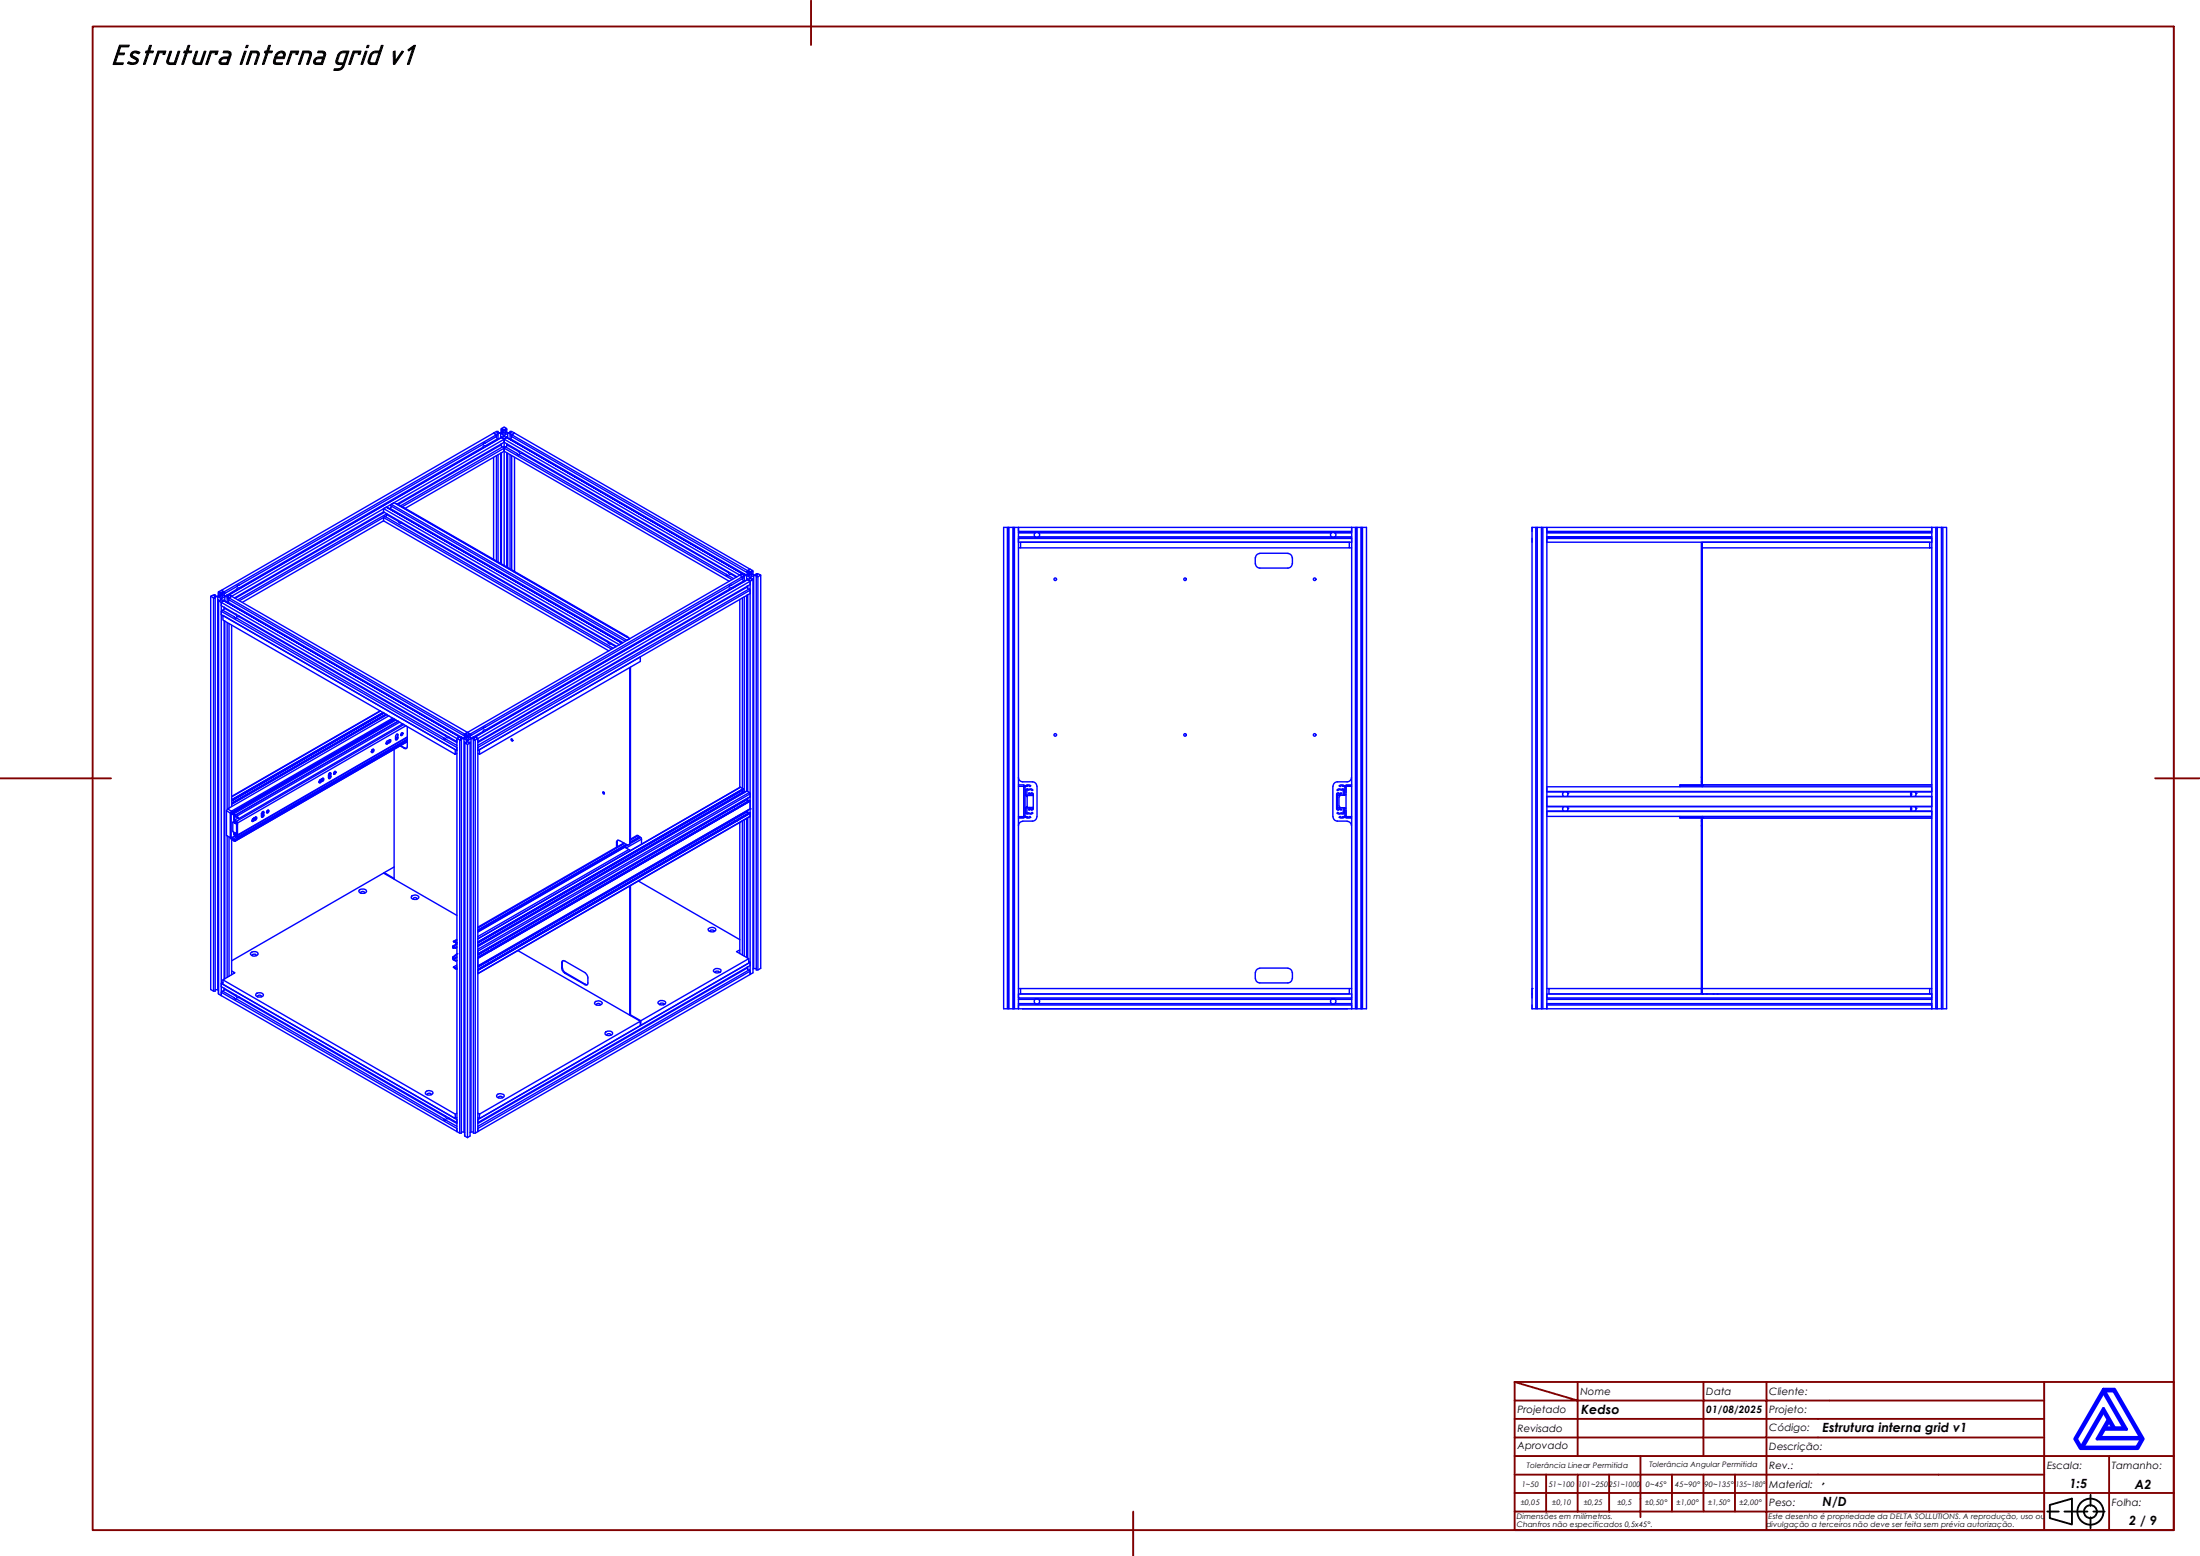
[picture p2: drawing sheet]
<svg xmlns="http://www.w3.org/2000/svg" width="594mm" height="420mm" viewBox="0 0 594 420" stroke-linecap="round" stroke-linejoin="round" font-family="sans-serif">
<!-- layer: Visible (ABNT) -->
<g fill="none" stroke="#00f" stroke-width=".38">
<path d="M136.1 118.6l63.7 36.7 .7-.4M136.8 118.2l63.7 36.7-63.4-36.6-.3-.1-.7 .4v.8l62.9 36.3M137 119.9v.3M137.9 118.5l63 36.4M138.2 117.4l63.7 36.7v1v-.7l-.3 .1 .3-.4 .7-.4-63.7-36.8-.7 .5-.2 .4 63.6 36.7M138.2 118l-.5 .7M103.6 137.3l63.7 36.8 .7-.4M103.6 139.7l61.6 35.6M104.3 136.9l63.7 36.8-63.4-36.6-.3-.2-.7 .4v.9l62.9 36.3M104.5 138.7v.3l3.1 1.8M104.5 139l-.4 .6M105.4 137.3l62.8 36.2"/>
<path d="M105.7 136.2l63.6 36.7 .8-.5-63.7-36.7-.7 .5-.2 .4 63.3 36.5M105.7 136.8l-.5 .7M136.1 121v.8l60.8 35.2M136.7 120.8l.3-.6 3.2 1.8M139.6 122.5l.5 .3-.3-.1zM139.6 122.5l-3.3-1.9-.2 .4 61.6 35.5M140 121.7l.1 .2a.5 .5 0 0 0 .3 .5 .5 .5 0 0 0 .6-.1M140.1 122.8l56.1 32.3M140.8 122.4l56 32.3M59 159.8v1v-.7M59.4 159.9v.7M60.1 159.9v.7"/>
<path d="M107.5 140.5a.57 .57 0 0 0 .3 .6 .57 .57 0 0 0 .7-.1M108.3 141.2l55.9 32.3M196.2 155.1l.5 .3h-.3zM196.6 154.3l.1 .2a.5 .5 0 0 0 .3 .6 .5 .5 0 0 0 .5-.2M196.7 155.4l1.4 .9M197.4 155l1.4 .9M199.8 155.3l.7-.4h.5l-.4 .2 .3 .1h.7l.8-.4v-.5l-.2-.1-.3 .2v-.3l.7-.4 .7 .4v.3l-.3-.2-.2 .1v.5l.7 .4h.8l.2-.1-.3-.2h.5l.7 .4-.7 .4h-.5l.3-.1-.2-.2h-.8l-.7 .5v.4l.2 .1 .3-.1v.2l-.7 .5-.7-.5v-.2l.3 .1 .2-.1v-.4l-.8-.5h-.7l-.3 .2 .4 .1h-.5zM200.5 156.3v.1M200.9 155.4v.3M201 155.2v-.3l.5 .3M201 155.7v1.3M201.6 155.4v1.2"/>
<path d="M201.7 154.5h.2M201.9 154.8l-.3 .4M201.9 156.3v.2M201.9 158.2v.6M202.2 155.2a.41 .41 0 0 1 .4-.1 .41 .41 0 0 1 .3 .3l-.4 .2zM202.2 154.2v.7M202.4 154.3v.5M202.4 155.9v.4M203 154.2v.7M203.3 156.5v106.2l-.7 .4v-106.1M203.3 154.4v.7M203.5 155.4v106.1"/>
<path d="M204.2 154.9v.3M204.3 155.4v.3M204.7 155.7v106.2M205.4 155.3v106.2l-.7 .4h-.5v-106.2M56.9 161v106.2l.8 .4h.4v-106.1M56.9 161l.8-.4h.4l-.3 .2 .2 .2h.8l.8-.5v-.4l-.2-.2-.4 .2v-.3l.8-.4 .7 .4v.3l-.4-.2-.2 .2v.4l.8 .5h.8l.2-.2-.4-.2h.5l.7 .4-.7 .5h-.5l.4-.2-.2-.2h-.8l-.8 .5v.4l.2 .2 .4-.2v.2l-.7 .5-.8-.5v-.2l.4 .2 .2-.2v-.4l-.8-.5h-.8l-.2 .2 .3 .2h-.4zM57.7 161.5v106.1M58 161.1v.3M58.1 160.6v.4M58.8 161.1v106.2M59.4 160.9l.7 .1a.39 .39 0 0 1-.3 .3 .39 .39 0 0 1-.4-.3zM59.6 160.1v.4"/>
<path d="M59.6 161.6v.4M59.8 162.7l63.6 36.7v106.1M59.8 165.1v.9l63.6 36.7M60.3 164.8l.3-.5 3.2 1.8M60.5 162.2l63.6 36.8-63.6-36.8-.7 .5v.9l63.6 36.7v-.9l.7-.4M60.5 160.1v.7M60.6 164v.3M61.3 160.6v.4M61.6 162.6l62.9 36.4M61.8 161.5l63.7 36.7v1v-.7l-.3 .1 .3-.4 .7-.4-63.7-36.8-.9 .8 63.6 36.8M61.8 162v.2M61.8 168.4v49.8"/>
<path d="M61.9 162l-.6 .7M62.5 168.8v49M63.2 166.5l.6 .4-.4-.1zM63.2 166.5l-3.2-1.8-.2 .4 63.6 36.7M63.7 165.8l.1 .2a.5 .5 0 0 0 .2 .5 .5 .5 0 0 0 .6-.2M63.8 166.9l56 32.3M64.5 166.5l55.9 32.3M164.1 173.1l.2 .6 .4 .2 .3-.2M164.9 173.8l1.4 .9M165.6 175l-61.8-35.6-.2 .3v.9l60.8 35.1M199.8 161.8v50.8M200.5 161.4v51.5"/>
<path d="M201 161.1v52.9M201.6 160.8v52.8M201.9 160.6v53.1M119.8 199.2l.5 .4-.3-.1zM120.3 198.5a.55 .55 0 0 0 .2 .6 .55 .55 0 0 0 .7-.1M120.3 199.6l3.1 1.7M121 199.2l2.4 1.3M123.4 199.4l.7-.4h.5l-.3 .2 .2 .1h.8l.7-.4v-.5l-.2-.1-.3 .2v-.3l.7-.4 .7 .4v.3l-.3-.2-.2 .1v.5l.8 .4h.8l.2-.1-.4-.2h.5l.7 .4-.7 .4h-.5l.4-.2-.2-.1h-.8l-.8 .4v.5l.2 .2 .3-.3v.3l-.7 .4-.7-.4v-.3l.3 .3 .2-.2v-.5l-.7-.4h-.8l-.2 .1 .3 .2h-.5zM124.1 199.8v106.2M124.5 199.5l.1 106.5h-.5l-.7-.5M124.6 199l.6 .3M124.6 199v.3"/>
<path d="M125.3 199.5v106.2M125.3 198.5l.2 .2M125.5 198.9l-.3 .4M125.8 199.3l.6-.1 .2 .2a.44 .44 0 0 1-.4 .2 .44 .44 0 0 1-.4-.3zM125.8 198.3v.7M126 198.4v.5M126 199.9v.5M126.6 198.3v.7M126.9 198.5v.7M127.2 199.5v106.2M127.8 199v.3M128 199.5v.3"/>
<path d="M128.3 199.8v106.2M129 199.4v106.1l-.7 .5h-.5v-106.2M125.5 200.3v106.4M126.2 201v106.2M126.9 200.6v106.1l-.7 .5-.7-.5v-.2M200.5 213.4v.2M201.9 215.6v.3M201.9 218.9v.3M61.8 226v37.6M62.5 226.6v36.6M199.8 222.1v35.4M200.5 221.7v36.2"/>
<path d="M201 221.4v36.8M201.6 221v37.6M201.9 221v37.7M58.1 267.3l.9 .1M59 268.1v.3l.8 .4M59.8 267.9v.9M59.8 265.5l63.6 36.8M59.8 268.8l63.6 36.7M60.2 265.3l-.4 .2v.9l63.6 36.7M60.3 267.7l.3-.6 3.2 1.9M60.6 266.9v.2M63.2 269.4l.6 .3h-.4z"/>
<path d="M63.2 269.4l-3.2-1.8-.2 .3 63.6 36.8M63.7 268.6a.56 .56 0 0 0 .2 .7 .56 .56 0 0 0 .7-.1M63.8 269.7l56 32.4M64.5 269.3l55.9 32.4M201.9 261.1v.6M204.2 261.5l-.9 .2M119.8 302.1l.5 .3h-.3zM120.3 301.3a.55 .55 0 0 0 .2 .7 .55 .55 0 0 0 .7-.1M120.3 302.4l3.1 1.7M121 302l2.4 1.4M124.6 305.7l.9 .1M127.8 305.7l-.9 .1"/>
</g>
<circle cx="61.8" cy="161.5" r=".19" fill="#00f"/>
<path d="M60.5 163.9v.6M60.5 167.6v96.8M60.7 161.1v1.2M60.7 167.7v96.6M61.3 161.5v1.2M61.3 168.1v50.4M61.5 161.1v.3M61.3 225.7v38.2M60.5 266.8v.6" fill="none" stroke="#00f" stroke-width=".38"/>
<circle cx="60.5" cy="162.2" r=".19" fill="#00f"/>
<g fill="none" stroke="#00f" stroke-width=".38">
<path d="M133.3 116.9l.7-.4h.5l-.3 .2 .2 .2h.8l.8-.5v-.4l-.3-.2-.3 .2v-.3l.7-.4 .7 .4v.3l-.3-.2-.2 .2v.4l.8 .5h.7l.2-.2-.3-.2h.5l.7 .4-.7 .5h-.5l.3-.2-.2-.2h-.7l-.8 .5v.5l.2 .1 .3-.2v.3l-.7 .4-.7-.4v-.3l.3 .2 .3-.1v-.5l-.8-.5h-.8l-.2 .2 .3 .2h-.5zM134 117.9v.2M134.4 117v.3M134.5 116.5v.4M134.5 117.4v1.3M135.2 117v1.3M135.4 115.7v1.1v-.8M135.7 115.8v.8M135.8 116.8h.7a.33 .33 0 0 1-.4 .4 .33 .33 0 0 1-.3-.4zM136 116v.4M136 117.5v.5M136.5 115.8v.8"/>
<path d="M136.8 116v.8M137.7 116.5v.4M138.2 117.9v.2M133.3 123.5v27.5M134 123v28.5M134.5 122.8v28.9M135.2 122.4v29.7M138.2 123v30.9M138.9 123.5v30.8M59 162v106.4M59.8 162.7v106.1M138.2 199.6v.1"/>
</g>
<circle cx="138.2" cy="117.4" r=".19" fill="#00f"/>
<g fill="none" stroke="#00f" stroke-width=".38">
<path d="M130.4 120l-65.9 38M130.6 119.7h.4l-.6 .3zM131 119.7l3.2-1.9-.2-.4-73.5 42.4 .2 .5 3.3-2M134 118l.3 .5M134 117.4l-.7-.5-73.5 42.5 .7 .4M134.5 118.7l-.2-.2-3.2 1.9M135.3 119.9l.3 .9M135.4 117.9v.3l-73.6 42.4M135.4 119.9v.5M136.8 119.9v.5M137.1 117v1.3M137.7 117.4v1.3"/>
<path d="M137.8 117v.3M103.6 139.7l-39 22.5M103.6 138.2l-40.3 23.3M103.8 138.3l-40.3 23.3M104.2 139.4l-.1 .1M104.5 138.7l-40.3 23.3M105.5 137.1l-.4 .2M107.3 136.1l28.8-16.7v-.8l-.7-.4-.3 .1-73.3 42.3M108.2 136.6l27.7-16 .2 .4v.8l-26.7 15.5M130.4 120.8l.1 .1M130.4 120.8l-65.8 37.9M131.4 120.4l-.7-.1-.3 .5"/>
<path d="M135.3 120.2l-27.7 16M135.4 122.3v30M136.1 121l-27.5 15.8M136.8 122.3v30.8M137.1 122.4v30.8M137.7 122.8v30.8M63.9 159.1l.1 .3M63.9 159.1l-2.5 1.5M64.1 158.2l.4-.2-.5 .3zM65 158.8l-.7-.1-.4 .4M103.6 140.6l-38.2 22.1M136.1 152.7v-34.1l-73.6 42.4-.7-.4"/>
<path d="M196.9 159.1l.1 .3M196.9 159.1l-65.8 38M196.9 158.3l-65.9 38.1M197 158.2l.5-.2-.6 .3zM197.5 158l3.2-1.9-.2-.4-73.6 42.5 .3 .4 3.2-1.9M197.9 158.8l-.7-.1-.3 .4M200.4 156.3l.4 .6M200.5 155.7l-.7-.4-73.6 42.5 .7 .4M201 157l-.2-.1-3.3 1.8M201.7 158.3l.4 .8M201.7 158.5l-72.7 42M201.9 156.5l-73.6 42.5"/>
<path d="M202.6 159.4l-73.6 42.4v.9l73.6-42.4-.2-1.3-73.4 42.3M202.6 157l-73.6 42.4M60.5 160.5l.3 .5M60.5 160.1l.2 .2M60.6 160.2l-.1 .1M61.3 160.6l-.5 .4M126.9 198.9l.3 .4M126.9 198.5l.3 .1M127.1 198.5l-.2 .2M127.8 199l-.5 .3M128.3 199l73.3-42.4 .3-.1 .7 .5v.8l-73.6 42.5v-.9zM130.4 197.5l.1 .2"/>
<path d="M130.4 197.5l-2.5 1.5M130.6 196.4h.4l-.6 .3zM131.4 197.1h-.8l-.2 .4M199 221.4l-.4 .3M132.1 259.9l.7-.2-.3 .4zM132.1 256.7l.7-.3-.2 .4zM132.3 259.1a.68 .68 0 0 1-.9 .5M132.3 255.8a.59 .59 0 0 1-.9 .5M132.7 258.8l-.2 .1M132.7 255.5l-.2 .1M202.2 259.6l.4 .2v.9l-73.6 42.4v-.8l73.6-42.5M201.7 261.2l.4 .8"/>
<path d="M201.7 261.4l-72.7 42M202.6 262.2l-73.6 42.5v.8l73.6-42.4-.2-1.2-73.4 42.2"/>
</g>
<circle cx="198.6" cy="221.7" r=".19" fill="#00f"/>
<g fill="none" stroke="#00f" stroke-width=".38">
<path d="M197.8 217.9l.4 .1M198.2 218l-66.3 38.3M198.4 217.8l-.2 .2M198.5 217.7l-.1 .1M198.6 218.4l.7-.4-.2 .4zM198.7 217.4l-.2 .3M199.1 217.1l-.2 .2M201.8 219.2l-3.3 1.8M201.8 215.9l-3.3 1.8M201.8 215.6v.2M201.8 218.9v.2M202.1 219.6l-.3-.4-3.4 1.9"/>
<path d="M202.1 216.3l-.3-.4-3.4 1.9M202.4 219.4h.1M202.5 219.6l-3.3 1.8M202.5 219.4v.1M202.5 219.4l-3.3 1.9M202.5 219.4l-3.2 1.9M202.6 219.6l-73.6 42.4M202.6 219.6l-3.5 1.9M202.6 216.3l-73.6 42.5M197.8 221.1l.4 .2M198.2 221.3l-66.3 38.2M198.4 221.1l-.2 .2"/>
<path d="M198.5 221l-.1 .1M198.6 221.7h.3M198.7 220.6l-.2 .4M198.9 221.7l-66.2 38.2M199.1 221.5l-.2 .2M199.1 220.4l-.2 .1M199.2 221.4l-.1 .1M199.2 221.3l-.2 .1M199.2 221.3h.1M199.3 221.3l-.1 .1M131.6 259.6l-2.6 1.6 2.7-1.6M131.6 256.4l-2.6 1.5 2.7-1.5"/>
<path d="M132.4 256.8l-3.4 1.9M132.1 260l-3.1 1.8M132.2 260l-3.2 1.9M132.3 260.1l-3.3 1.8M132.3 260l-3.3 2 3.4-1.9"/>
</g>
<circle cx="202.6" cy="216.3" r=".19" fill="#00f"/>
<path d="M198.9 218.4l-66.2 38.2M199.1 218.2l3.5-1.9zM202.5 216.3l-3.3 1.8M132.2 256.8l-3.2 1.8M132.3 256.8l-3.3 1.8M132.3 256.8l-3.3 1.9" fill="none" stroke="#00f" stroke-width=".38"/>
<circle cx="202.5" cy="216.2" r=".19" fill="#00f"/>
<path d="M199.2 218l3.3-1.8-3.2 1.8M200.7 213l-71.7 41.4M202.4 216.1h.1M129 253.5l71-40.9 .7 .4-71.7 41.4M132.1 256.7l-3.1 1.9" fill="none" stroke="#00f" stroke-width=".38"/>
<circle cx="200.7" cy="213" r=".19" fill="#00f"/>
<g fill="none" stroke="#00f" stroke-width=".38">
<path d="M198.1 218l-66.1 38.1M198.6 218.4l-65.9 38M198.6 218.4l-65.8 38M198.8 218.4l-66 38.1M198.8 218.4l-66.1 38.2M200.4 213.5l.3 .3-71.7 41.4M200.7 213l-71.7 41.4M200.7 213.1l-71.7 41.4M200.7 213.8l-71.7 41.5M200.7 213.1h.1M200.7 213.1l-71.7 41.5M200.7 213.2v.1"/>
<path d="M200.7 213.9l.2 .1M202.4 214l.2 .4M202.6 216.3v2.1l-73.6 42.4v-2M202.6 215.1v.1M129 255.6l72.7-42 .7 .4-73.4 42.3M129 256.8l73.6-42.4v.7l-73.6 42.5z"/>
</g>
<circle cx="202.6" cy="218.4" r=".19" fill="#00f"/>
<g fill="none" stroke="#00f" stroke-width=".38">
<path d="M106.9 136l.5 .1M107.3 136.2l.1-.1 62 35.8-.2 .1zM169.4 171.9l.5 .5M102.7 191.9l-40.2 23.2M102.7 192l-40.2 23.2M103.5 192.4l-41 23.6M103.5 192.4l-41 23.7M103.6 192.4l-41.1 23.9 41.2-23.8M104.2 192.8l-41.7 24M104.3 192.9l-41.8 24.1M104.5 193l-42 24.1M105 193.3l-43.5 25.1"/>
<path d="M106 193.9l-43.5 25.2M106.4 194.1l-44 25.4 .3 .2 44-25.4M110 196.2v5.6l-.3 .4-.5-.2M138 199.6l.4 .1v.4l-.4-.2zM138.2 199.6l.2 .4M170.1 180.3v47.3M170.2 180.1v47.4M61.2 218.9l.3-.5 1 .7M61.2 218.9v6.7l1 .6v-6.6M61.2 218.9l1 .7 .3-.5M106.4 202.4v35M108 201.4l1.2 .6"/>
<path d="M108.2 201.3l1.1 .7M109.3 202h.5M109.3 202h-.1M162.9 213.8l.3 .5M198.6 218.4l-65.9 38M198.9 217.3l-66.2 38.2M200 212.6l-71 40.9M200.7 213.3l-71.7 41.3M201.7 213.6l-72.7 41.9M202.4 219.4l-3.3 1.9M202.4 216.1l-3.3 1.9M202.6 219.6v.8l-73.6 42.5v-.9"/>
<path d="M202.6 215.2l-3.5 1.9M202.6 218.4l-3.5 2M62.4 226.5l.3 .2M166.5 227.5l.1-.4 .4-.2 2.6 1.3 .4-.3 .1-.3M166.5 227.5v1.3M166.7 227.4l-.2 .1M166.7 227.4v1.2M166.8 226.9l-.1 .5M169.8 229.4l-40.8 23.5M170.1 229.8v-.3l-1.4-.7-39.7 22.9M170.1 239.2v34.9M170.2 227.5l-.4 .6"/>
<path d="M170.2 227.5l-.1 .1M170.2 239.2v35M198.1 221.3l-66.1 38.1M198.6 221.6l-65.9 38.1M198.8 221.7l-66 38.1M198.8 221.7l-66.1 38.2M198.9 220.5l-66.2 38.3M202.6 220.4l-73.6 42.5M132.1 256.7l-3.1 1.8M132.5 255.6l-3.5 2M132.5 258.9l-3.5 2M132.7 259.7l65.9-38-65.8 38"/>
<path d="M151.8 259.9l-.1 .1M151.8 259.9v1.3M152 259.4l-.2 .5M132.1 260l-3.1 1.8M151.7 261.3l.1 .7 .7 .8M151.7 260l.1-.5h.7l5.6 3.2 .6 1.1v1.8l-.3 .4-.5-.1M151.7 260v1.3M151.8 261.2l.3 1 .6 .5M151.8 261.2l-.1 .1M152.5 262.8l5.4 3.1M152.7 262.7l-.2 .1M152.7 262.7l5.4 3.1"/>
<path d="M158.1 265.8l.5 .1M158.1 265.8l-.2 .1"/>
<circle cx="163" cy="214" r=".27"/>
</g>
<circle cx="62.7" cy="226.7" r=".19" fill="#00f"/>
<g fill="none" stroke="#00f" stroke-width=".38">
<path d="M106.4 194l-44.1 25.5M106.7 194.3l-44 25.3 .8 .5M106.9 194.4l-43.8 25.4M107.5 194.7l-44.1 25.6M107.6 194.7l-44.2 25.6M110 199.9l-46.6 27 .1 .2M62.4 219.5l-.2 .1v6.6l.2 .3M62.4 219.8h.1M62.5 219.8l-.1 6.5 1-.6M62.5 219.8l.4 .1M62.9 219.9h.2l.3 .4M110 200.3l-46.5 26.8"/>
<path d="M62.4 226.3l.1 .1M62.7 226.7l.8 .4M62.9 226.6l.2 .3M63.1 226.9h.3M63.5 225.7l-1 .7 .4 .2M63.5 222v.2M63.6 222l-.2 .1M63.9 226l-1 .6M64.3 226.2l-1.2 .7M169.5 228.2l-40.5 23.4M170.2 227.4l2.5-1.4zM172.7 226l.3 .2-2.9 1.6"/>
<path d="M123.3 254.6l.1-.1zM123.3 254.6l.1 .1M129 251.2l40.2-23.1-40.2 23.1M123.3 261.6l.1 .1"/>
</g>
<circle cx="123.2" cy="261.7" r=".19" fill="#00f"/>
<g fill="none" stroke="#00f" stroke-width=".38">
<path d="M107.3 199l-.5 .2M107.9 195l-44.1 25.5M108.6 198.2l-.4 .3M108.8 195.4l-44.3 25.6-1.1-.7M110 199.6l-45.6 26.2 .1 .3M110 199.8l-45.5 26.3M71.1 219.5l-.5 .3M71.1 219.9l-.5 .2M71.1 219.7l-.5 .2M72.1 218.9l.2 .2M72.3 219.1l-.4 .3M72.5 218.9l-.5 .3"/>
<path d="M86.4 210.6l.8-.4-.8 .5M87.2 210.5l-1.1 .7M87.2 210.4l-1 .6M88.9 208.8l-.1 .3M89.2 208.7l-.5 .8M89.2 209.4l-.5 .3M90.5 208.7l-.4 .2M100.5 202.5l.3-.1-.3 .1M100.8 202.7l-.5 .3M100.8 202.5l-.5 .4M105.3 200.1l-1.1 .7M63.1 224.7l.2 1 .9 .5 .3-.1"/>
<path d="M63.2 220.1l-.1 1.3 .5 .8M63.4 225.4v.1M63.4 220.3v1.2M63.4 220.3v.1M63.4 224.8v.2M63.4 225.1v.3M63.4 221.4v.1M63.5 220.2l.7 .4 .3 .4M63.6 225.3l-.2 .1M63.6 225.3l-.2 .2 .3 .1M63.7 225.6l.1 .1M63.8 222v.2"/>
<path d="M63.8 225.7l.6 .1M63.8 225.5l-.1 .1M63.9 222l-.1 .3M64 225.7h-.2M68.3 221.1l.8-.5-.8 .5M69.1 221l-1.1 .7M69.2 220.8l-1.1 .7M168.5 227.6l-39.5 22.8M168.7 227.8l-39.7 22.8M169.2 228l-40.2 23.2M170.2 226.6l1.9-1.1 .6 .5-2.5 1.4M172.3 225.7l-2.1 1.2"/>
<path d="M173 226.2l.2 .4M173.2 226.6l-4.1 2.4M173.2 226.6v1.3M122.4 254.2h.3l.5 .4M122.4 254.2l.2 .2M122.6 254.4l.8 .5M122.6 254.4h.1M123.4 254.4l-.1 .2M123.4 253.9l-.5 .3M123.4 253.7l-.9 .5M122.6 261l.3 .4 .2-.1M122.6 261l-.2 .2 .8 .5"/>
<path d="M123.1 261.3l.3 .2M123.4 260.6l-.8 .4M123.4 261l-.5 .3M123.4 261.2l-.3 .1"/>
</g>
<circle cx="63.2" cy="220.1" r=".19" fill="#00f"/>
<g fill="none" stroke="#00f" stroke-width=".38">
<path d="M105.3 199.7l-.3 .7M107.3 198.2v.2M107.3 199.1l-.4 .6M107.3 199.1l-.5 .3M107.3 198.4v.7M107.3 199.1l.1 .1M107.3 198.4h.1M107.4 198.4l-.3-.2-.3 .6 .1 1 .5-.2v-.4M107.4 198.4v.8M108.3 198l.3-.2a.37 .37 0 0 1 .1 .6 .37 .37 0 0 1-.5 .1zM108.6 197.8l-.1 .6-.3 .1M109.1 195.6l-45.3 26.2"/>
<path d="M109.7 195.9l-45.6 26.3v3.3l45.9-26.5M110 199.8l-45.5 26.3M110 199.1l-45.9 26.6M71.1 219.1v.1M71.1 219.4l-.5 .4M71.1 219.2v.8M71.1 219.2l.1 .2M71.2 219.4v-.3l-.5 .3v1.2l.2 .1 .3-.6M71.2 219.4v.7M72.3 218.8l.1-.1a.4 .4 0 0 1 .1 .6 .4 .4 0 0 1-.5 .1v-.3zM72.4 218.7l-.1 .6-.3 .1M86.2 211.2l.2 .2"/>
<path d="M86.9 210.9l-.7 .4M86.9 210.9h.2M87.1 210.9l.3-.4v-.3l-1.1 .5-.2 .5 .3 .2M87.1 210.9l-.7 .5M87.2 210.2l-.3 .7M89.2 208.6v.2M89.2 209.6l-.4 .6M89.2 209.5l-.5 .3M89.2 208.8v.8M89.2 208.8l.1 .1M89.2 209.6l.1 .1M89.3 208.9l-.1-.3-.4 .5v1.2l.4-.1 .1-.5"/>
<path d="M89.3 208.9v.8M90.2 208.4l.3-.1a.37 .37 0 0 1 .1 .5 .37 .37 0 0 1-.5 .2zM90.5 208.3l-.1 .5-.3 .2M100.5 202.5l.3-.1v.2l-.5 .5 .3-.2M100.6 202.4h.2a.44 .44 0 0 1 .1 .5 .44 .44 0 0 1-.6 .2l.1-.5zM104.4 200.8l.1 .1M105 200.4l-.7 .4M105 200.4l.2 .1M105.2 200.5l.3-.4v-.4l-1.1 .6-.2 .4 .3 .2M105.2 200.5l-.7 .4M63 222l-.1 2.5 1 .6v-2.6M63.1 222h-.2"/>
<path d="M63.3 225l.1 .2M63.4 225l.5 .4M63.4 225v.2M63.4 225.2l.6 .5 .1-.2M63.4 221.5l-.1 .2 .7 .4v.3M63.4 221.7h.1M63.5 224.9l-.1 .1M63.8 221.8l.3 .4M63.9 225.1h.2M64 225.3l-.1 .1M64 222.4l-1-.4 .9 .5M64 222.4l.1 .1h-.2"/>
<path d="M64 225.2v.1M64.3 220.9l-.9 .5v.3l.4 .1M68.1 221.7l.2 .1M68.8 221.3l-.7 .4M68.8 221.3l.2 .1M69 221.4l.3-.4v-.4l-1.1 .5-.2 .5 .1 .2h.2M69 221.4l-.7 .4M69.2 220.6l-.1 .5-.3 .2M71.1 220l-.4 .6M71.1 220l-.5 .3M71.1 220l.1 .1M122.2 255.8l.1 .1"/>
<path d="M122.2 255.8l.2-.4 .5 .4M122.2 258.6a.87 .87 0 0 0 1 .9M122.2 258.6l.2 .1M122.4 255.7v.2l-.2-.1M122.4 255.9h.4M122.4 258.9l.1 .2M122.5 255.6l.5 .4M122.5 255.6l-.1 .1M122.5 259.1l.8 .3M122.9 255.8l.1 .2M123 259.3l-.1 .1M123.2 255.8h-.3"/>
<path d="M123.2 255.8l.2 .1M123.3 259.4l-.1 .1 .2-.1M123.3 255.9l-.3 .1M123.4 257.5l-1.2 1.1M123.4 257.8l-1 .9M123.4 258.4l-1 .5v-.2M123.4 258.6l-.9 .5M123.4 259.3l-.1 .1M123.4 255l-.8 .5M123.4 255.6l-.2 .2"/>
</g>
<circle cx="123.4" cy="257.5" r=".19" fill="#00f"/>
<g fill="none" stroke="#00f" stroke-width=".38">
<path d="M272 142.4v130M272.4 142.4v130M272.4 142.4h2.6v130M273.6 142.4v130M273.9 142.4v130M275 145h90M275 143.8h90M275 143.9h4.5M275 145.4h90M275 146.4h90M279.5 143.9l.4-.2 .5 .2M279.5 143.8l-.2 .6 .2 .6"/>
<path d="M279.6 145h.8M279.7 145.1h.5M279.7 143.7h.5M280.4 143.9h79.1M280.5 143.8l.2 .6-.2 .6M339 150.6v1.7M339 152.2a1.17 1.17 0 0 0 1.2 1.2h7.6M340.2 149.4h7.6M340.2 149.5a1.17 1.17 0 0 0-1.2 1.1M347.8 149.5a1.17 1.17 0 0 1 1.1 1.1M348.9 152.2a1.17 1.17 0 0 1-1.1 1.2M349 150.6v1.7"/>
<path d="M359.5 143.9l.4-.2 .5 .2h4.6M359.6 143.8l-.3 .6 .3 .6M359.6 145h.8M359.7 145.1h.5M359.7 143.7h.5M360.5 143.8l.2 .6-.2 .6M365 142.4h-90v1.1h90M365 142.4h1.4v130v-130h2.6v130h-1.5M365 142.4v130M366 142.4v130M367.5 142.4v130M367.6 142.4v130"/>
<path d="M367.9 142.4v130M123.4 203.4l-.5 .3-62.7-36.3v-1.2l62.7 36.2v1.3M129 203.4l.5 .3v-1.3l43.4-25v1.2l-43.4 25.1M275 211.9h1.5v.4h-1.5M275 209.9a1.17 1.17 0 0 0 1.2 1.2h2.6a1.18 1.18 0 0 1 1.2 1.2M276.5 212.3v8.2M277.2 212.1h-.4M280 212.3v8.2M359.9 212.3v8.2M361.1 211.1h2.7M361.2 211.1a1.17 1.17 0 0 0-1.2 1.2M363.5 212.3v8.2"/>
<path d="M364.9 209.9a1.17 1.17 0 0 1-1.1 1.2M365 211.9h-1.5v.4h1.5M103.8 235.6l2.6 1.6M106.4 234.1l-2.6 1.5v.2M172.4 237.9l27.4 15.8M275 220.5h1.5v.4h-1.5M276.2 221.8a1.17 1.17 0 0 0-1.2 1.2M276.8 220.7l.4 .1M280 220.5a1.17 1.17 0 0 1-1.2 1.2h-2.6M360 220.5a1.17 1.17 0 0 0 1.2 1.2M361.1 221.7h2.7M363.8 221.8a1.17 1.17 0 0 1 1.1 1.2"/>
<path d="M365 220.5h-1.5v.4h1.5M67.8 257.3a1.22 1.22 0 0 1 1.9 .3 1.14 1.14 0 0 1-1.1 .6 1.14 1.14 0 0 1-1-.8zM68.1 258a.53 .53 0 0 1 .5-.3 .53 .53 0 0 1 .6 .3M97 240.3a1.28 1.28 0 0 1 2 .4 1.19 1.19 0 0 1-2.1-.2zM97.4 241.2a.51 .51 0 0 1 .5-.5 .51 .51 0 0 1 .5 .5M111.3 241.9a1.23 1.23 0 0 1 1.8 .5 1.22 1.22 0 0 1-2-.1zM111.6 242.8a.51 .51 0 0 1 .5-.5 .51 .51 0 0 1 .5 .5M122.3 255.9l.1 .1M122.4 258.4h.2M123.3 254.9l-1 .5M123.4 247.2l-19.8-11.4-41.1 23.6M139.9 256.7l33 19.1"/>
<path d="M191.3 250.8a1.19 1.19 0 0 1 2 .4 1.26 1.26 0 0 1-2.1-.3zM191.8 251.6a.53 .53 0 0 1 .4-.6 .53 .53 0 0 1 .6 .3v.3M199.8 256.5l-.9 .5 3.3 1.9v1.2l-29.2 16.8M202.2 258.9l-29.2 16.7M62.5 262.2l.9 .5-3.2 1.9M69.2 268.3a1.28 1.28 0 0 1 1.9 .4 1.29 1.29 0 0 1-2.1-.1zM69.6 269.2a.48 .48 0 0 1 .5-.5 .48 .48 0 0 1 .4 .5M160.7 270.6a1.28 1.28 0 0 1 1.9 .3 1.29 1.29 0 0 1-2.1 0zM161 271.4a.51 .51 0 0 1 .5-.5 .51 .51 0 0 1 .6 .5M163.6 278.6a1.16 1.16 0 0 1 1.8 .5 1.18 1.18 0 0 1-2 0zM163.9 279.6a.51 .51 0 0 1 .5-.5 .51 .51 0 0 1 .5 .5M170.2 274l2.8 1.6"/>
<path d="M173 275.6v1.3l-.1-.1M177.9 270.4a1.33 1.33 0 0 1 1.9 .3 1.16 1.16 0 0 1-1.1 .7 1.16 1.16 0 0 1-1-.7zM178.2 271.3a.57 .57 0 0 1 .5-.4 .57 .57 0 0 1 .6 .3l-.1 .1M192.8 261.8a1.24 1.24 0 0 1 1.9 .3 1.11 1.11 0 0 1-1 .6 1.11 1.11 0 0 1-1-.7zM193.2 262.6a.52 .52 0 0 1 .5-.4 .52 .52 0 0 1 .5 .4M272.4 272.4v-130h-1.4v130h2.6M273.6 272.4h1.4M275 269.8h90M275 271h4.5M275 269.9h4.5M275 271.1h90M275 271.4h90"/>
<path d="M275 272.4h90M276.2 272.4h.1M279.5 271h.9M279.5 269.9h.9M279.5 269.8l-.2 .6 .2 .6M279.7 271.1h.5M279.7 269.7h.5M280.4 271h79.1M280.4 269.9h79.1M280.5 269.8l.2 .6-.2 .6M339 262.6v1.6M339 264.2a1.17 1.17 0 0 0 1.2 1.2h7.6"/>
<path d="M340.2 261.4h7.6M340.2 261.5a1.17 1.17 0 0 0-1.2 1.1M347.8 261.5a1.17 1.17 0 0 1 1.1 1.1M348.9 264.2a1.17 1.17 0 0 1-1.1 1.2M349 262.6v1.6M359.5 271h5.5M359.5 269.9h5.5M359.6 269.8l-.3 .6 .3 .6M359.7 271.1h.5M359.7 269.7h.5M360.5 269.8l.2 .6-.2 .6M363.8 272.4h.1"/>
<path d="M365 268.4h-90v1.1h90M365 272.4h2.5M115 294.8a1.2 1.2 0 0 1 1.9 .4 1.22 1.22 0 0 1-2-.1zM115.4 295.6a.51 .51 0 0 1 .5-.4 .51 .51 0 0 1 .5 .4M134.2 295.6a1.32 1.32 0 0 1 1.9 .2 1.13 1.13 0 0 1-.9 .7 1.13 1.13 0 0 1-1.1-.5zM134.6 296.5a.51 .51 0 0 1 .5-.5 .51 .51 0 0 1 .5 .5M123.4 300.6l-.5 .2v1.2l-62.7-36.2v-1.2l62.7 36.2M123.4 301.8l-.5 .2M129 301.8l.5 .2M129 300.6l.5 .2M129.5 300.8l43.4-25v1.2l-43.4 25z"/>
<circle cx="285" cy="156.4" r=".35"/>
<circle cx="320" cy="156.4" r=".35"/>
<circle cx="355" cy="156.4" r=".35"/>
<circle cx="285" cy="198.4" r=".35"/>
<circle cx="320" cy="198.4" r=".35"/>
<circle cx="355" cy="198.4" r=".35"/>
</g>
<g fill="#00f">
<circle cx="277.2" cy="220.8" r=".19"/>
<circle cx="277.2" cy="212.1" r=".19"/>
</g>
<path d="M276.8 212.1l-.3 .3v8l.3 .3M276.8 214.7h.2M276.8 218.1h.2M277.2 212.1l.7-.2 .4 .3-.2 .2-.2-.2-1.1 .2v8.1l.8 .1 .5-.1 .2 .2-.4 .2-.7-.1M277.4 214.7l.6 .1M278.1 218l-.7 .1M362.8 212.1h.4M363.2 220.7l-.5 .1" fill="none" stroke="#00f" stroke-width=".38"/>
<circle cx="362.7" cy="220.8" r=".19" fill="#00f"/>
<path d="M277.4 217.8l-.4 .2v1.5a.68 .68 0 0 0 1 .3h.6l.3-.2-.2-.2-.3 .2h-1.1v-1.5l.3-.1M277.6 214.8l-.3-.1v-1.4h1.6a1.06 1.06 0 0 0-1.3-.2l-.6 .1v1.7l.4 .2M361.6 217.5l.3 .6h1.3v2.4l-.7 .1-.6-.1-.3 .2 .4 .2 .7-.1M362.6 213l.4 .2v1.5M362.6 218.1v1.5h-1l-.3-.2-.2 .2 .3 .2h.7a.55 .55 0 0 0 .9-.3v-1.4M362.8 212.1l-.8-.2-.4 .3 .3 .2 .2-.2 1.1 .2v2.3l-1.3 .1-.3 .3v2.4M363.2 212.1l.3 .2v1.7M363.2 214.6h.3M363.2 218.2h.3M363.5 218.8v1.7l-.3 .2" fill="none" stroke="#00f" stroke-width=".38"/>
<circle cx="362.6" cy="218.1" r=".19" fill="#00f"/>
<g fill="none" stroke="#00f" stroke-width=".38">
<path d="M275 147.9h.6v-1.5h88.8v1.5h-88.8M364.4 147.9h.6M277.4 215.1v2.7M277.4 217.8l.2 .2M277.6 214.8h1.4M277.6 218h1.4M277.6 214.8l-.2 .2M278.6 214.1l.3 .1 .1 .3M278.6 214.1h-.7l-.2 .3h1.1v.4M279 214.4v4.1l-.3 .2h-.8l-.2-.2 .4-.1 .7 .1v-.5M361.2 218h.7M361.2 214.8h.7"/>
<path d="M361.4 214.1h.7l.2 .2-.4 .2-.7-.1v4.1l.7-.1 .4 .1-.2 .2h-.9l-.3-.3v-4M361.4 214.1l-.3 .1-.2 .3M362.6 213l-.3 .1a1.02 1.02 0 0 0-1.2 .2h1.5v1.4M275 266.9h.6M364.4 266.9h-88.8v1.5h88.8v-1.5h.6"/>
</g>
<circle cx="521.7" cy="268.4" r=".19" fill="#00f"/>
<path d="M413.7 142.4v1.1M413.7 145.4v1M413.7 268.4v1.1M413.7 271.4v1" fill="none" stroke="#00f" stroke-width=".38"/>
<g fill="#00f">
<circle cx="460.8" cy="268.4" r=".19"/>
<circle cx="459.7" cy="268.4" r=".19"/>
<circle cx="463.7" cy="268.4" r=".19"/>
<circle cx="462.6" cy="268.4" r=".19"/>
</g>
<g fill="none" stroke="#00f" stroke-width=".38">
<path d="M413.7 142.4h4v130h-4zM414.7 142.4v130M415 142.4v130M415.1 142.4v130M416.2 142.4v130M416.3 142.4v130M416.6 142.4v130M417.7 145h104h-104M417.7 143.8h104M417.7 143.9h104M521.7 142.4h4v130h-4M521.7 142.4h-104v1.1h104"/>
<path d="M521.7 142.4v130M521.7 145.4h-104v1h104M522.7 142.4v130M523 142.4v130M523.1 142.4v130M524.3 142.4v130M524.6 142.4v130M417.7 269.8h104M417.7 269.9h104M417.7 271h104M417.7 271.1h104M417.7 272.4h104"/>
<path d="M521.7 268.4h-104v1.1h104M521.7 271.4h-104v1"/>
</g>
<circle cx="517.4" cy="218.2" r=".19" fill="#00f"/>
<path d="M516 218.6l.3 .5M516.3 217.9l-.4 .3 .1 .4M517.1 217.9l.3 .7M517.4 218.6l-.3 .5" fill="none" stroke="#00f" stroke-width=".38"/>
<circle cx="517.4" cy="214.2" r=".19" fill="#00f"/>
<path d="M516 214.2l-.1 .4 .4 .5M516.3 213.8l-.3 .5M517.1 213.8l.3 .5M517.4 214.2v.4l-.3 .5" fill="none" stroke="#00f" stroke-width=".38"/>
<circle cx="423.4" cy="218.2" r=".19" fill="#00f"/>
<path d="M422 218.2v.4M422 218.6l.3 .5M422.3 217.9l-.3 .4M423.1 217.9l.3 .4M423.4 218.2v.4M423.4 218.6l-.3 .5" fill="none" stroke="#00f" stroke-width=".38"/>
<circle cx="423.4" cy="214.2" r=".19" fill="#00f"/>
<g fill="none" stroke="#00f" stroke-width=".38">
<path d="M459.4 146.4v64.7h.3M417.7 212.4h104M417.7 212.7v1M417.7 215.2v2.5M417.7 219.2v.9M417.7 219.1h104M417.7 219h104M417.7 217.8h104M417.7 217.7h104M417.7 215.1h104M417.7 213.8h104M417.7 213.7h104"/>
<path d="M422 214.2v.4M422 214.6l.3 .5M422.3 213.8l-.3 .5M423.1 213.8l.3 .5M423.4 214.2v.4M423.4 214.6l-.3 .5M459.4 211.1v.8M459.7 209.9v2M521.7 212.7v1M521.7 215.2v2.5M521.7 219.2v.9M417.7 220.5h104"/>
<path d="M459.4 220.9v46M459.7 220.9v.8h-.3M459.7 221.7v45.2"/>
</g>
<circle cx="459.7" cy="268.4" r=".19" fill="#00f"/>
<g fill="none" stroke="#00f" stroke-width=".38">
<path d="M459.7 147.9v62M453.6 212.1v.3M460.1 211.9l-.4 .5M515.9 214.4h.4M515.9 218.4h.4M516 218.1l.2 .4-.2 .3M516 214.1l.2 .4-.2 .3M521.7 211.9h-68.1l6.3 .2h-6.3h6.3M453.6 220.5v.4h68.1M459.7 220.5h.1M459.7 220.5l.4 .4M459.9 220.7l-6.3 .1"/>
<path d="M418.3 266.9h41.1v1.5h-41.1z"/>
</g>
<circle cx="413.7" cy="266.9" r=".19" fill="#00f"/>
<path d="M521.1 147.9v-1.5h-61.4v1.5h62M413.7 266.9v1.5M417.7 266.9h.6M521.1 266.9h-61.4v1.5h61.4v-1.5h.6M521.1 268.4h.6" fill="none" stroke="#00f" stroke-width=".38"/>
<!-- layer: Borda A3/A4 (ABNT) -->
<g fill="none" stroke="#800000" stroke-width=".51">
<path d="M25 7.2h562v406h-562zM219 .2v12M0 210.2h30M582 210.2h12M409 373.2l17 5h-17M409 373.2h178v40h-178zM426 378.2h34v4.9h17M426 378.2v15M426 373.2v5M460 373.2v5h17v4.9M477 373.2v5h75M552 373.2v20h-143"/>
<path d="M409 383.1h51v10.1M409 398.2h17M417.5 398.2v10M434.5 398.2h-8.5v10M443 393.2v16.5M451.5 398.2v10h-42.5M460 398.2v10h8.5M468.5 398.2v10M477 398.2h-42.5v10M477 383.1v5.1h-68M477 398.2v10h75M477 383.1h75"/>
<path d="M477 398.2h75M552 388.2h-75v10M569.5 393.2v9.9h17.5M587 393.2h-35v9.9h17.5v10.1M306 408.2v12M409 403.1h143v10.1M451.5 408.2h8.5M468.5 408.2h8.5v5"/>
</g>
<path d="M568 376l5.5 9.6h-2.5l-3-5.3-6 10.5-1.3-2.3zM568 375.1h3l7.7 13.4-1.4 2.6h-15.5l-1.5-2.6zM568.3 375.6h2.5l7.2 12.6h-11l1.3-2.3h5.9zM568 381.2l1.3 2.1-3 5.2h12l-1.3 2.3h-14.5zM569.5 383.8l1 1.8h-2z" fill="none" stroke="#00f" stroke-width=".83"/>
<!-- layer: 0 -->
<path d="M561.8 391.1h15.5" fill="none" stroke="#000" stroke-width=".27"/>
<g fill="none" stroke="#000" stroke-width=".51">
<path d="M552.8 408.2h3.1M553.5 406.4l6-1.7v6.9l-6-1.7zM557.5 408.2h6.2M564.5 403.6v3M564.5 409.7v3M565.3 408.2h3"/>
<circle cx="564.5" cy="408.2" r="3.5"/>
<circle cx="564.5" cy="408.2" r="1.75"/>
</g>
<text font-size="8.1" x="30" y="17.3">Estrutura interna grid v1</text>
<g font-size="3.4">
<text x="427" y="381.9">Kedso</text>
<text x="492.1" y="386.6">Estrutura interna grid v1</text>
<text x="492.1" y="400.7">,</text>
<text x="558.8" y="401.9">1:5</text>
<text x="576.5" y="401.9">A2</text>
<text x="492.1" y="406.7">N/D</text>
<text x="575" y="411.7">2 / 9</text>
</g>
<g font-size="2.7">
<text x="426.8" y="376.7">Nome</text>
<text x="460.8" y="376.7">Data</text>
<text x="477.8" y="376.7">Cliente:</text>
<text x="409.8" y="381.4">Projetado</text>
<text x="460.8" y="381.5">01/08/2025</text>
<text x="477.8" y="381.4">Projeto:</text>
<text x="409.8" y="386.7">Revisado</text>
<text x="477.8" y="386.4">Código:</text>
<text x="409.8" y="391.4">Aprovado</text>
<text x="477.8" y="391.5">Descrição:</text>
<text x="477.8" y="401.7">Material:</text>
<text x="477.8" y="396.7">Rev.:</text>
<text x="552.8" y="396.7">Escala:</text>
<text x="570.3" y="396.7">Tamanho:</text>
<text x="477.8" y="406.6">Peso:</text>
<text x="570.3" y="406.7">Folha:</text>
</g>
<g font-size="2">
<text x="410.9" y="401.4">1~50</text>
<text x="412.3" y="396.4">Tolerância Linear Permitida</text>
<text x="418.2" y="401.4">51~100</text>
<text x="426.1" y="401.4">101~250</text>
<text x="434.5" y="401.4">251~1000</text>
<text x="444.4" y="401.4">0~45°</text>
<text x="445.4" y="396.2">Tolerância Angular Permitida</text>
<text x="452.4" y="401.4">45~90°</text>
<text x="460.3" y="401.4">90~135°</text>
<text x="468.7" y="401.4">135~180°</text>
<text x="410.7" y="406.3">±0,05</text>
<text x="419.2" y="406.3">±0,10</text>
<text x="427.7" y="406.3">±0,25</text>
<text x="436.8" y="406.3">±0,5</text>
<text x="444.2" y="406.3">±0,50°</text>
<text x="452.8" y="406.3">±1,00°</text>
<text x="461.3" y="406.3">±1,50°</text>
<text x="469.7" y="406.3">±2,00°</text>
<text x="409.6" y="410.2">Dimensões em milímetros.</text>
<text x="409.6" y="412.3">Chanfros não especificados 0,5x45°.</text>
<text x="477" y="412.3">divulgação a terceiros não deve ser feita sem prévia autorização.</text>
<text x="477.6" y="410.2">Este desenho é propriedade da DELTA SOLLUTIONS. A reprodução, uso ou</text>
</g>
</svg>
